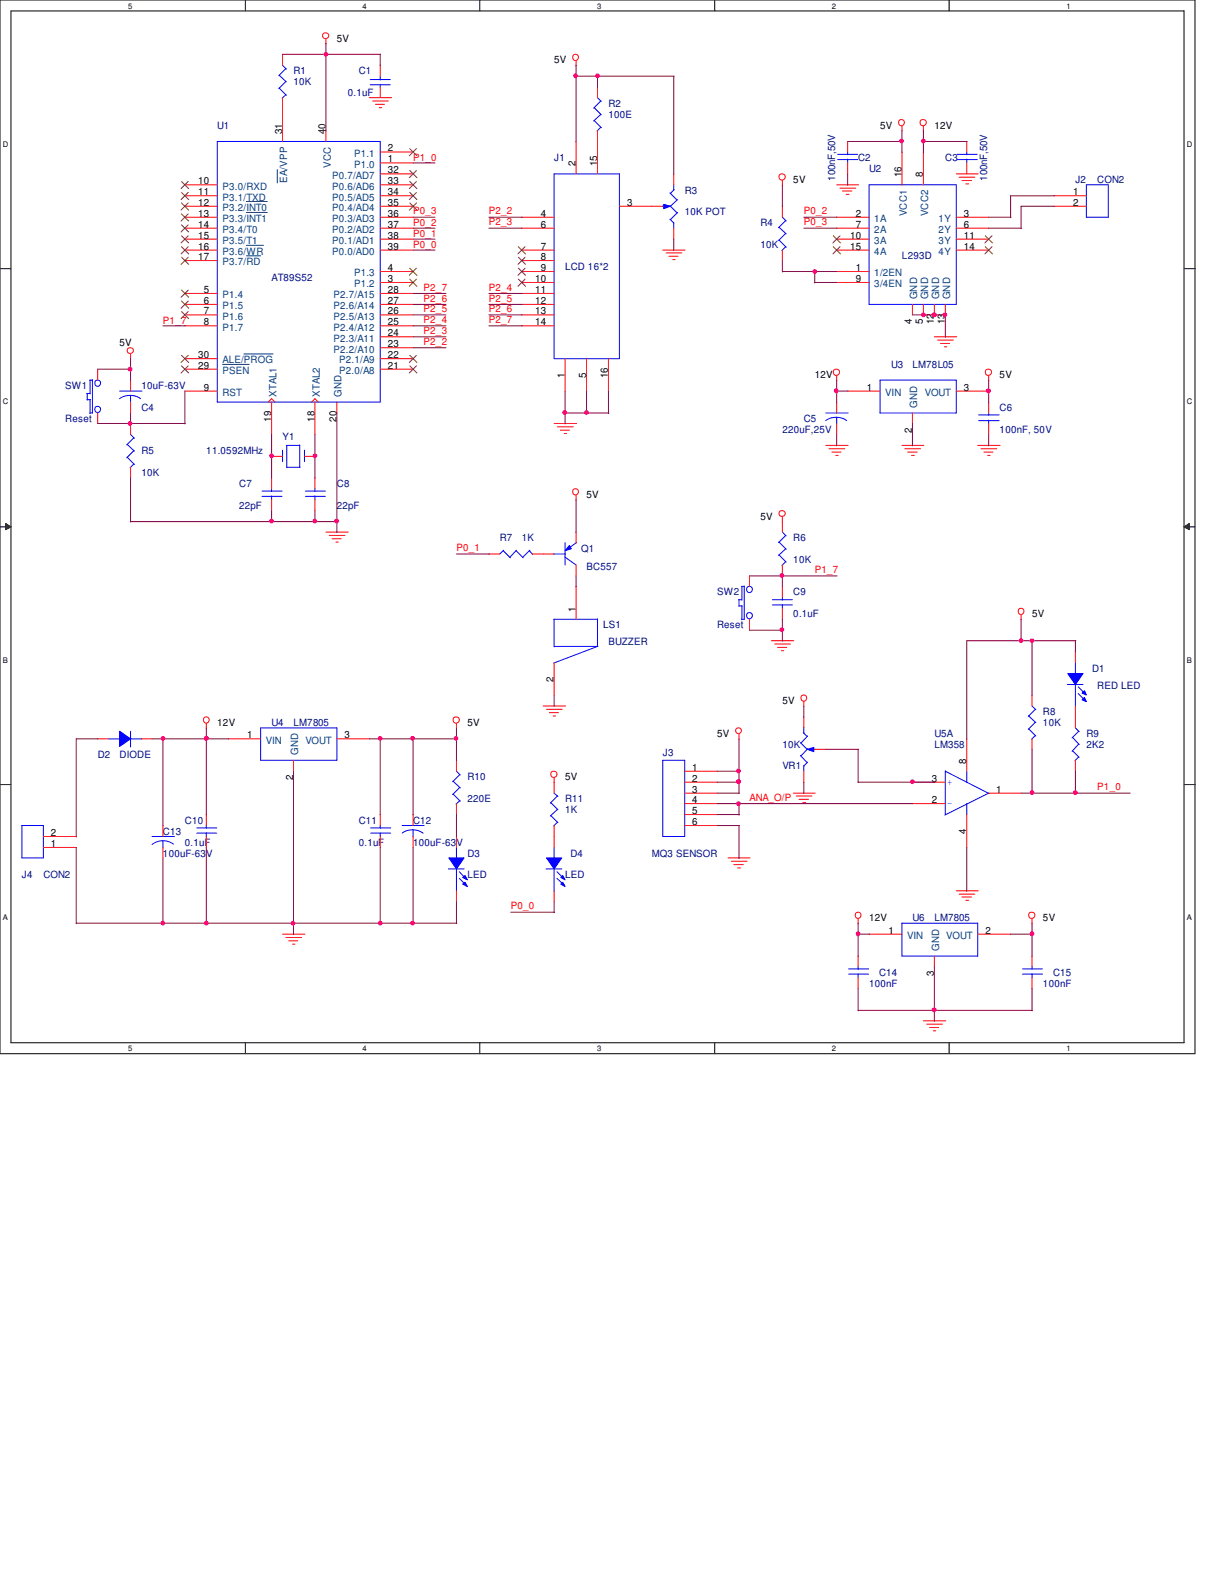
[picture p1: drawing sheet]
<svg xmlns="http://www.w3.org/2000/svg" width="216mm" height="279mm" viewBox="0 0 216 279" stroke-linecap="round" stroke-linejoin="round" font-family="sans-serif">
<path d="M0 0h212.3v187.3h-212.3zM1.9 1.9h208.5v183.4h-208.5z" fill="none" stroke="#000" stroke-width=".18"/>
<g fill="#fff">
<path d="M22.8 .3h.7v1.5h-.7z"/>
<path d="M22.8 185.6h.7v1.5h-.7z"/>
</g>
<path d="M43.6 0v1.9M43.6 185.3v2" fill="none" stroke="#000" stroke-width=".18"/>
<g fill="#fff">
<path d="M64.4 .3h.8v1.5h-.8z"/>
<path d="M64.4 185.6h.8v1.5h-.8z"/>
</g>
<path d="M85.3 0v1.9M85.3 185.3v2" fill="none" stroke="#000" stroke-width=".18"/>
<g fill="#fff">
<path d="M106.1 .3h.7v1.5h-.7z"/>
<path d="M106.1 185.6h.7v1.5h-.7z"/>
</g>
<path d="M127 0v1.9M127 185.3v2" fill="none" stroke="#000" stroke-width=".18"/>
<g fill="#fff">
<path d="M147.8 .3h.8v1.5h-.8z"/>
<path d="M147.8 185.6h.8v1.5h-.8z"/>
</g>
<path d="M168.7 0v1.9M168.7 185.3v2" fill="none" stroke="#000" stroke-width=".18"/>
<g fill="#fff">
<path d="M189.5 .3h.7v1.5h-.7z"/>
<path d="M189.5 185.6h.7v1.5h-.7z"/>
<path d="M.5 24.8h1v1.5h-1z"/>
<path d="M210.9 24.8h1v1.5h-1z"/>
<path d="M.5 70.6h1v1.5h-1z"/>
<path d="M210.9 70.6h1v1.5h-1z"/>
</g>
<path d="M0 47.8h1.9M210.4 47.8h1.9" fill="none" stroke="#000" stroke-width=".18"/>
<g fill="#fff">
<path d="M.5 116.5h.9v1.5h-.9z"/>
<path d="M210.9 116.5h.9v1.5h-.9z"/>
</g>
<path d="M0 93.6h1.9M1 93l.9 .6-.9 .5zM210.4 93.6l.9-.6v1.1zM210.4 93.6h1.9" fill="none" stroke="#000" stroke-width=".18"/>
<path d="M1 93l.9 .6-.9 .5zM210.4 93.6l.9-.6v1.1z" fill="#000"/>
<g fill="#fff">
<path d="M.5 162.3h.9v1.5h-.9z"/>
<path d="M210.9 162.3h.9v1.5h-.9z"/>
</g>
<path d="M0 139.4h1.9M210.4 139.4h1.9" fill="none" stroke="#000" stroke-width=".18"/>
<g fill="none" stroke="#f00" stroke-width=".18">
<path d="M57.9 6.9v.9M65.6 17.4h4M66.2 17.9h2.8M66.7 18.5h1.6M67.4 19.1h.4M102.4 10.8v.9M139 32.1v.8M148.7 32.9h3.9M149.3 33.4h2.8M149.7 34h1.7M150.4 34.5h.5M160.3 22.4v.9"/>
<path d="M164.1 22.4v.9M169.9 30.9h3.9M170.4 31.5h2.8M170.9 32.1h1.7M171.6 32.7h.5M117.8 44.5h4M118.4 45h2.8M118.9 45.6h1.6M119.5 46.1h.5M166 59.9h4M23.2 62.9v.9M98.5 75.3h3.9"/>
<path d="M99.1 75.9h2.8M99.6 76.5h1.6M100.2 77h.5M146.7 79.2h4M147.3 79.8h2.8M148.7 66.8v.8M160.3 79.2h3.9M160.8 79.8h2.8M166.6 60.5h2.8M167.1 61h1.6M167.8 61.6h.4M173.7 79.2h4"/>
<path d="M174.3 79.8h2.8M175.7 66.8v.8M57.9 94.6h4M58.5 95.2h2.8M59 95.8h1.6M59.7 96.4h.4M102.4 88.1v.8M139 91.9v.9M147.8 80.3h1.6M148.5 80.9h.4M161.3 80.3h1.7M162 80.9h.5"/>
<path d="M174.8 80.3h1.6M175.5 80.9h.4M137.1 113.9h4M137.7 114.5h2.8M138.2 115.1h1.6M138.9 115.7h.4M181.4 109.3v.9M36.7 128.6v.9M81.1 128.6v.9M96.5 125.5h4M97.1 126.1h2.8M97.6 126.7h1.6"/>
<path d="M98.3 127.3h.4M98.5 138.3v.8M131.3 130.5v.9M142.8 124.7v.9M129.4 152.5h3.9M130 153.1h2.8M130.4 153.7h1.7M131.1 154.3h.5M141 141h3.9M141.5 141.5h2.8M142 142.1h1.7M142.7 142.7h.5"/>
<path d="M169.9 158.3h3.9M170.4 158.9h2.8M170.9 159.4h1.7M50.2 166h4M50.8 166.6h2.8M51.3 167.2h1.6M52 167.8h.4M152.5 163.3v.9M171.6 160h.5M183.4 163.3v.9M164.1 181.4h4M164.7 182h2.8"/>
<path d="M165.2 182.6h1.6M165.9 183.2h.4"/>
<circle cx="57.9" cy="6.3" r=".55"/>
<circle cx="102.2" cy="10.2" r=".54"/>
<circle cx="139" cy="31.4" r=".57"/>
<circle cx="160.2" cy="21.8" r=".54"/>
<circle cx="164" cy="21.8" r=".57"/>
<circle cx="23.2" cy="62.3" r=".55"/>
<circle cx="148.6" cy="66.2" r=".57"/>
<circle cx="175.6" cy="66.2" r=".57"/>
<circle cx="102.2" cy="87.4" r=".54"/>
<circle cx="139" cy="91.3" r=".55"/>
<circle cx="181.4" cy="108.7" r=".54"/>
<circle cx="36.6" cy="128" r=".54"/>
<circle cx="81" cy="128" r=".57"/>
<circle cx="98.4" cy="137.6" r=".57"/>
<circle cx="131.2" cy="129.9" r=".52"/>
<circle cx="142.8" cy="124.1" r=".54"/>
<circle cx="152.5" cy="162.7" r=".54"/>
<circle cx="183.3" cy="162.7" r=".57"/>
</g>
<path d="M19.3 131.3h2M23.2 130v2.8M23.2 131.3h2" fill="none" stroke="#00f" stroke-width=".18"/>
<path d="M21.3 130l1.9 1.3-1.9 1.4z" fill-rule="evenodd" fill="#00f"/>
<g fill="none" stroke="#00f" stroke-width=".18">
<path d="M154.4 32.9h15.5v21.2h-15.5zM15.4 69.9h.6M15.5 69.9v1.2M15.5 71h.6M15.9 67.6h.5M16 67.6v2.4M16 71v2.5M16.4 67.5v5.9h-.5M50.9 79.2h2.4M51 79.2v3.9M53.3 79.1v4M50.2 80v2"/>
<path d="M51 83.1h2.3M54.1 80v2M21.3 130l1.9 1.3-1.9 1.4zM79.7 154.4h2.8M81.1 150.6v2M81.1 154.4v4M160.3 164.1h13.4v5.8h-13.4z"/>
<circle cx="17.3" cy="68.1" r=".54"/>
<circle cx="17.3" cy="72.8" r=".54"/>
</g>
<g fill="none" stroke="#f00" stroke-width=".18">
<path d="M148.7 38.6h5.7M160.3 27v5.9M164.1 27v5.9M169.9 38.6h5.8M148.7 40.6h5.7M148.7 42.5h5.7M148.7 44.5h5.7M148.7 48.3h5.7M148.7 50.2h5.7M162.1 54.1v1.9M164.1 54.1v1.9M166 54.1v1.9"/>
<path d="M168 54.1v1.9M169.9 40.6h5.8M169.9 42.5h5.8M169.9 44.5h5.8M17.4 65.6v2M17.4 73.4v1.9M48.3 81.1h1.9M54.1 81.1h1.9M17.4 131.3h1.9M25.1 131.3h1.9M154.4 166h5.9M166 169.9v1.9"/>
<path d="M173.7 166h5.9"/>
</g>
<path d="M148.1 41.9l1.3 1.3M148.1 43.9l1.3 1.2M149.3 41.9l-1.3 1.3M149.3 43.9l-1.3 1.2M175.1 41.9l1.3 1.3M175.1 43.9l1.3 1.2M176.3 41.9l-1.3 1.3M176.3 43.9l-1.3 1.2" fill="none" stroke="#804000" stroke-width=".18"/>
<path d="M79.8 152.5h2.7l-1.4 1.9z" fill-rule="evenodd" fill="#00f"/>
<path d="M79.8 152.5h2.7l-1.4 1.9z" fill="none" stroke="#00f" stroke-width=".18"/>
<path d="M82.2 157.1l.4-.3 .5 .8z" fill-rule="evenodd" fill="#00f"/>
<path d="M82.2 157.1l.4-.3 .5 .8z" fill="none" stroke="#00f" stroke-width=".18"/>
<path d="M82.2 156l.4-.4 .5 .8z" fill-rule="evenodd" fill="#00f"/>
<g fill="none" stroke="#00f" stroke-width=".18">
<path d="M131.2 106.6h.6M131.3 106.6v1.2M131.3 107.7h.6M131.7 104.2h.5M131.8 104.2v2.5M131.8 107.7v2.5M132.2 104.1v6h-.5M81.6 154.9l1.2 1.3M81.6 156.1l1.2 1.2M82.2 156l.4-.4 .5 .8z"/>
<circle cx="133.1" cy="104.8" r=".54"/>
<circle cx="133.1" cy="109.4" r=".54"/>
</g>
<path d="M133.2 102.4v1.8M133.2 110.1v1.9M81.1 148.7v1.9M81.1 158.3v2" fill="none" stroke="#f00" stroke-width=".18"/>
<path d="M143.4 133.2l1.2-.4v.8z" fill="#00f"/>
<g fill="none" stroke="#00f" stroke-width=".18">
<path d="M98.4 98.5h2M100.3 99l2.1 1.4M100.4 96.4v4M102.4 96.4l-2 1.5M137.2 107.5h3.6M137.2 106.6h3.6M139 106.2v.5M139 107.4v.7M142.2 134.3l1.2 1.3M142.2 132l1.2 1.2M142.7 130.2l.7 .7M142.8 129.3v1"/>
<path d="M142.8 136.1v1M143.4 133.2l1.2-.4v.8zM143.5 135.5l-.7 .6M143.5 133.1l-1.2 1.3M143.5 130.8l-1.2 1.3M144.4 133.2h.5"/>
</g>
<path d="M139 104.2v2M139 108.1v2M142.8 127.4v2M142.8 137.1v1.9M144.8 133.2h1.9" fill="none" stroke="#f00" stroke-width=".18"/>
<path d="M101.2 96.9l.3 .6-1.1 .4z" fill="#00f"/>
<g fill="none" stroke="#00f" stroke-width=".18">
<path d="M49.6 13.4l1.3 1.2M49.6 15.7l1.3 1.2M50.2 11.6l.7 .7M50.8 12.2l-1.3 1.3M50.8 14.5l-1.3 1.2M50.8 16.8l-.7 .6M65.8 14.1h3.5M65.8 15.1h3.5M67.6 13.5v.7M67.6 15v.5M38.6 25.1h29v46.4h-29zM148.8 28.4h3.6"/>
<path d="M148.8 27.4h3.6M150.6 27v.5M150.6 28.3v.7M170.1 28.4h3.6M170.1 27.4h3.6M171.8 27v.5M171.8 28.3v.7M22.6 79l1.3 1.2M23.2 77.2l.7 .7M23.8 77.8l-1.3 1.3M156.4 67.6h13.5v5.8h-13.5zM173.9 74.8h3.6"/>
<path d="M173.9 73.7h3.6M175.7 73.4v.4M175.7 74.7v.6M22.6 81.3l1.3 1.3M23.8 80.1l-1.3 1.3M23.8 82.5l-.7 .6M54.3 88.2h3.5M54.3 87.3h3.5M56 86.9v.5M56 88.1v.7M89.4 97.9l1.3 1.2M89.5 97.8l-.7 .7"/>
<path d="M91.7 97.9l1.3 1.2M91.8 97.8l-1.2 1.3M94.1 97.9l.6 .7M94.1 97.8l-1.2 1.3M101.2 96.9l.3 .6-1.1 .4zM98.4 110.1h7.8M98.5 110.1v4.9M98.5 114.9h7.8M106.2 110v4.9l-7.8 3M80.5 138.9l1.3 1.1M81.1 137.1l.7 .7M81.7 137.7l-1.3 1.2"/>
<path d="M81.7 140l-1.3 1.2M168 137.1l7.8 4M168 137v7.8M171.8 137.1v2M182.8 127.3l1.3 1.1M182.8 129.5l1.3 1.3M183.4 125.5l.7 .7M184 126.1l-1.3 1.2M184 128.4l-1.3 1.2M184 130.7l-.7 .7M35 148.1h3.5M35 147.2h3.5"/>
<path d="M36.7 146.7v.5M36.7 148v.7M80.5 141.1l1.3 1.3M81.7 142.3l-.7 .6M97.9 142.7l1.2 1.2M97.9 144.9l1.2 1.3M98.5 141l.6 .6M99.1 141.5l-1.3 1.2M99.1 143.8l-1.3 1.2M99.1 146.1l-.7 .7M171.8 142.8v2.1M175.7 141l-7.8 3.9"/>
<path d="M150.8 173.1h3.5M150.8 172.2h3.5M152.5 171.8v.5M152.5 173.1v.6"/>
</g>
<g fill="none" stroke="#f00" stroke-width=".18">
<path d="M50.2 9.7v1.9M50.2 17.4v7.7M67.6 11.6v1.9M67.6 15.5v1.9M32.9 32.9h5.7M32.9 34.8h5.7M32.9 36.7h5.7M32.9 38.6h5.7M57.9 23.2v1.9M67.6 29h5.8M67.6 27h5.8M67.6 32.9h5.8"/>
<path d="M67.6 34.8h5.8M67.6 36.7h5.8M67.6 38.6h5.8M67.6 30.9h5.8M150.6 25.1v1.9M150.6 29v1.9M171.8 25.1v1.9M171.8 29v1.9M32.9 52.2h5.7M32.9 54.1h5.7M32.9 56h5.7M32.9 57.9h5.7"/>
<path d="M32.9 40.6h5.7M32.9 42.5h5.7M32.9 44.5h5.7M32.9 46.3h5.7M67.6 50.2h5.8M67.6 48.3h5.8M67.6 52.2h5.8M67.6 54.1h5.8M67.6 56h5.8M67.6 57.9h5.8M67.6 59.9h5.8M67.6 40.6h5.8"/>
<path d="M67.6 42.5h5.8M67.6 44.5h5.8M23.2 75.3v1.9M32.9 69.5h5.7M32.9 65.6h5.7M32.9 63.8h5.7M47.7 71.5l.6-.6 .6 .6M48.3 71.5v5.7M55.4 71.5l.6-.6 .6 .6M56 71.5v5.7M59.9 71.5v1.9M67.6 65.6h5.8"/>
<path d="M67.6 63.8h5.8M67.6 61.8h5.8M150.6 69.5h5.8M162.1 73.4v1.9M169.9 69.5h5.8M175.7 71.5v1.9M175.7 75.3v1.9M23.2 83.1v1.8M56 84.9v2M56 88.8v2M86.9 98.5h1.9M94.6 98.5h3.9"/>
<path d="M102.4 94.6v1.9M98.5 117.8v5.7M102.4 100.4v2M102.4 104.2v5.9M81.1 135.1v2M98.5 139v2M162.1 139h5.9M171.8 131.3v5.8M183.4 123.5v2M183.4 131.3v1.9M36.7 144.8v1.9M36.7 148.7v1.9"/>
<path d="M81.1 142.8v2M98.5 146.7v2M162.1 142.8h5.9M171.8 144.8v5.8M175.7 141h5.7M152.5 169.9v1.9M152.5 173.7v2"/>
</g>
<path d="M43.8 35.8h3.7M43.8 37.8h3.7M49.3 30.1v2.4M43.8 43.6h3M43.8 45.5h2.5M39.5 64.8h4.8M43.3 62.9h5.2" fill="none" stroke="#004080" stroke-width=".18"/>
<g fill="none" stroke="#804000" stroke-width=".18">
<path d="M32.3 32.3l1.2 1.2M32.3 34.2l1.2 1.3M32.3 36.1l1.2 1.2M32.3 38l1.2 1.3M32.3 40l1.2 1.2M33.4 32.3l-1.2 1.2M33.4 34.2l-1.2 1.3M33.4 36.1l-1.2 1.2M33.4 38l-1.2 1.3M33.4 40l-1.2 1.2M72.8 26.4l1.3 1.3M72.8 36.1l1.3 1.2"/>
<path d="M72.8 34.2l1.3 1.3M72.8 32.3l1.3 1.2M72.8 30.3l1.3 1.3M74 26.4l-1.3 1.3M74 36.1l-1.3 1.2M74 34.2l-1.3 1.3M74 32.3l-1.3 1.2M74 30.3l-1.3 1.3M32.3 51.6l1.2 1.2M32.3 53.5l1.2 1.3M32.3 55.4l1.2 1.2M32.3 41.9l1.2 1.3"/>
<path d="M32.3 43.9l1.2 1.2M32.3 45.7l1.2 1.3M33.4 51.6l-1.2 1.2M33.4 53.5l-1.2 1.3M33.4 55.4l-1.2 1.2M33.4 41.9l-1.2 1.3M33.4 43.9l-1.2 1.2M33.4 45.7l-1.2 1.3M72.8 49.6l1.3 1.3M72.8 47.7l1.3 1.2M74 49.6l-1.3 1.3M74 47.7l-1.3 1.2"/>
<path d="M32.3 65l1.2 1.3M32.3 63.2l1.2 1.2M33.4 65l-1.2 1.3M33.4 63.2l-1.2 1.2M72.8 65l1.3 1.3M72.8 63.2l1.3 1.2M74 65l-1.3 1.3M74 63.2l-1.3 1.2"/>
</g>
<path d="M117.9 36.3l1.2 .4-1.2 .4z" fill="#00f"/>
<g fill="none" stroke="#00f" stroke-width=".18">
<path d="M117.7 36.7h.5M117.9 36.3l1.2 .4-1.2 .4zM119 38.9l.7 .7M119 36.6l1.3 1.2M119 34.3l1.3 1.3M119.7 32.8v1M119.7 39.5v1.1M119.8 33.7l-.7 .7M120.4 37.8l-1.3 1.2M120.4 35.5l-1.3 1.2M21.3 70.9a3.2 3.2 0 0 1 3.7 0M21.3 69.5h3.9"/>
<path d="M23.2 70.3v1.2M190.6 131.1l1.2 1.2M190.6 133.4l1.2 1.2M191.1 129.4l.7 .6M191.7 130l-1.2 1.1M191.7 132.2l-1.2 1.3M191.7 134.5l-.7 .7M3.9 146.7h3.8v5.8h-3.8zM97 154.4h2.8M98.5 150.6v2M98.5 154.4v4M181.7 173.1h3.6"/>
<path d="M181.7 172.2h3.6M183.4 171.8v.5M183.4 173.1v.6"/>
</g>
<path d="M115.8 36.7h2M119.7 30.9v2M119.7 40.6v1.9M23.2 67.6v1.9M23.2 71.5v1.9M191.1 127.4v2M191.1 135.1v2M7.7 150.6h5.8M7.7 148.7h5.8M183.4 169.9v1.9M183.4 173.7v2" fill="none" stroke="#f00" stroke-width=".18"/>
<path d="M97.1 152.5h2.7l-1.3 1.9z" fill-rule="evenodd" fill="#00f"/>
<path d="M97.1 152.5h2.7l-1.3 1.9z" fill="none" stroke="#00f" stroke-width=".18"/>
<path d="M100 156.8l.4 .8-.7-.5z" fill-rule="evenodd" fill="#00f"/>
<path d="M100 156.8l.4 .8-.7-.5z" fill="none" stroke="#00f" stroke-width=".18"/>
<path d="M100 155.6l.4 .8-.7-.4z" fill-rule="evenodd" fill="#00f"/>
<path d="M46.6 88.2h3.5M46.6 87.3h3.5M48.3 86.9v.5M48.3 88.1v.7M191.1 117.8v2M46.3 129.4h13.6v5.7h-13.6zM189.7 121.7h2.7M191.1 121.7v3.9M99 154.9l1.2 1.3M99 156.1l1.2 1.2M100 155.6l.4 .8-.7-.4z" fill="none" stroke="#00f" stroke-width=".18"/>
<path d="M48.3 84.9v2M48.3 88.8v2M40.6 131.3h5.7M52.2 135.1v2M59.9 131.3h5.7M98.5 148.7v1.9M98.5 158.3v2" fill="none" stroke="#f00" stroke-width=".18"/>
<path d="M189.7 119.7h2.7l-1.3 2z" fill-rule="evenodd" fill="#00f"/>
<path d="M189.7 119.7h2.7l-1.3 2z" fill="none" stroke="#00f" stroke-width=".18"/>
<path d="M192.7 124l.3 .7-.7-.3z" fill-rule="evenodd" fill="#00f"/>
<path d="M192.7 124l.3 .7-.7-.3z" fill="none" stroke="#00f" stroke-width=".18"/>
<path d="M192.7 122.8l.3 .7-.7-.3z" fill-rule="evenodd" fill="#00f"/>
<g fill="none" stroke="#00f" stroke-width=".18">
<path d="M105.6 19.1l1.2 1.3M106.2 17.4l.6 .6M106.8 17.9l-1.3 1.3M98.5 30.9h11.6v32.9h-11.6zM105.6 21.4l1.2 1.3M106.8 20.3l-1.3 1.2M106.8 22.6l-.7 .7M139 38.6l.7 .7M139.6 39.2l-1.3 1.3M193 32.9h3.9v5.7h-3.9zM138.4 40.4l1.3 1.2M138.4 42.7l1.3 1.2"/>
<path d="M139.6 41.5l-1.3 1.3M139.6 43.9l-.7 .6M146.7 74.8a3.2 3.2 0 0 1 3.8 0M146.7 73.4h4M148.7 74.2v1.2M138.4 96.4l1.3 1.2M138.4 98.6l1.3 1.3M139 94.6l.7 .7M139.6 95.2l-1.3 1.2M139.6 97.5l-1.3 1.2M139.6 99.8l-.7 .7M117.8 135.1h3.9v13.6h-3.9z"/>
<path d="M191.6 122.1l1.3 1.3M191.6 123.3l1.3 1.2M192.7 122.8l.3 .7-.7-.3zM27 148.7h4M29 149.4v1.3M30.8 150a3.2 3.2 0 0 0-3.8 .1M65.9 148.1h3.5M65.9 147.2h3.5M67.6 146.7v.5M67.6 148v.7M71.5 148.1a3.2 3.2 0 0 1 3.7 0M71.5 146.7h3.9"/>
<path d="M73.4 147.5v1.3"/>
</g>
<g fill="none" stroke="#f00" stroke-width=".18">
<path d="M106.2 15.5v1.9M92.7 38.6h5.8M102.4 25.1v5.8M106.2 23.2v7.7M110.1 36.7h5.7M139 36.7v1.9M187.3 34.8h5.7M187.3 36.7h5.7M92.7 40.6h5.8M92.7 44.5h5.8M92.7 46.3h5.8M92.7 48.3h5.8"/>
<path d="M92.7 50.2h5.8M92.7 52.2h5.8M92.7 54.1h5.8M92.7 56h5.8M92.7 57.9h5.8M139 44.5v1.8M100.4 63.8v5.7M104.2 63.8v5.7M108.1 63.8v5.7M148.7 71.5v1.9M148.7 75.3v1.9M139 92.7v1.9"/>
<path d="M139 100.4v2M191.1 115.8v2M121.7 137.1h5.7M121.7 139h5.7M191.1 125.5v1.9M29 146.7v2M29 150.6v1.9M67.6 144.8v1.9M67.6 148.7v1.9M73.4 144.8v1.9M73.4 148.7v1.9M121.7 141h5.7"/>
<path d="M121.7 142.8h5.7M121.7 144.8h5.7M121.7 146.7h5.7"/>
</g>
<path d="M92.1 43.9l1.3 1.2M92.1 45.7l1.3 1.3M92.1 47.7l1.3 1.2M92.1 49.6l1.3 1.3M93.3 43.9l-1.3 1.2M93.3 45.7l-1.3 1.3M93.3 47.7l-1.3 1.2M93.3 49.6l-1.3 1.3" fill="none" stroke="#804000" stroke-width=".18"/>
<g fill="none" stroke="#800040" stroke-width=".18">
<path d="M50.2 9.7h17.4M57.9 7.7v15.6M67.6 9.7v2M102.4 13.5h17.4M102.4 11.6v13.6M106.2 13.5v2.1M119.7 13.5v17.5M73.4 38.6h3.9M73.4 29h3.9M86.9 38.6h5.9M139 32.9v3.8M142.8 38.6h6"/>
<path d="M150.6 30.9v2M150.6 25.1h9.8M160.3 23.2v3.9M164.1 23.2v3.9M164.1 25.1h7.8M175.7 38.6h4M187.4 34.8h-7.8v3.9M187.4 36.7h-6v3.9M29 57.9h3.9M73.4 40.6h3.9M73.4 54.1h5.8M73.4 56h5.8"/>
<path d="M73.4 57.9h5.8M73.4 52.2h5.8M73.4 59.9h5.8M73.4 44.5h3.9M73.4 42.5h3.9M86.9 40.6h5.9M86.9 54.1h5.9M86.9 56h5.9M86.9 57.9h5.9M86.9 52.2h5.9M119.7 42.5v2M139 46.3v2"/>
<path d="M139 48.3h9.8M142.8 40.6h6M144.8 50.2h4M144.8 48.3v2M162.1 56h6M168 56v3.9M175.7 40.6h5.8M17.4 75.3h15.5M17.4 65.6h5.9M23.2 63.8v3.8M23.2 73.4v2M32.9 69.5v5.9"/>
<path d="M48.3 77.2v7.8M56 77.2v7.8M59.9 73.4v21.3M73.4 61.8h5.8M100.4 73.4h7.8M100.4 69.5v5.9M104.2 69.5v4M108.1 69.5v4M148.7 67.6v3.9M148.7 77.2v2M148.7 69.5h2M162.1 75.3v3.9"/>
<path d="M175.7 67.6v3.9M175.7 77.2v2M23.2 84.9v7.9M23.2 92.7h36.7M48.3 90.8v2M56 90.8v2M81.1 98.5h5.9M102.4 88.8v5.9M102.4 102.4v1.9M133.2 112h5.9M133.2 102.4h15.6M139 102.3v1.9"/>
<path d="M139 110.1v3.9M181.4 110.1v3.9M183.4 113.9v9.7M191.1 113.9v2M191.2 113.9h-19.4v17.5M17.4 131.3h-3.9v17.5M27 131.3h13.6M29 131.3v15.5M36.7 129.4v15.5M52.2 137.1v29M65.6 131.3h15.6M67.6 131.3v13.6"/>
<path d="M73.4 131.3v13.6M81.1 129.4v5.8M98.5 123.5v2.1M127.4 139h4M127.4 137.1h4M131.3 131.3v9.8M142.8 125.5v2M142.8 139v2.1M146.7 133.2h5.9M152.5 139h13.6M152.5 133.2v5.9M183.4 133.2v7.9"/>
<path d="M191.1 137.1v4M13.5 150.6v13.6M29 152.5v11.7M36.7 150.6v13.6M67.6 150.6v13.6M73.4 150.6v13.6M81.1 144.8v4M127.4 142.8h34.8M127.4 141h4M127.4 146.7h4M127.4 144.8h4M131.3 142.8v2.1"/>
<path d="M131.3 146.7v5.9M171.8 150.6v7.8M181.4 141h19.4M13.5 164.1h67.7M81.1 160.3v3.9M90.8 162.1h7.8M98.5 160.3v1.9M152.5 166h2M152.5 164.1v5.9M152.5 175.7v4M152.5 179.6h31M166 171.8v9.7"/>
<path d="M179.6 166h3.9M183.4 164.1v5.9M183.4 175.7v4"/>
</g>
<circle cx="57.9" cy="9.6" r=".35" fill="#f0f"/>
<circle cx="57.9" cy="9.6" r=".35" fill="none" stroke="#f0f" stroke-width=".18"/>
<circle cx="23.1" cy="75.3" r=".35" fill="#f0f"/>
<circle cx="23.1" cy="75.3" r=".35" fill="none" stroke="#f0f" stroke-width=".18"/>
<circle cx="100.3" cy="73.3" r=".35" fill="#f0f"/>
<circle cx="100.3" cy="73.3" r=".35" fill="none" stroke="#f0f" stroke-width=".18"/>
<circle cx="104.2" cy="73.3" r=".35" fill="#f0f"/>
<circle cx="104.2" cy="73.3" r=".35" fill="none" stroke="#f0f" stroke-width=".18"/>
<circle cx="36.6" cy="131.2" r=".35" fill="#f0f"/>
<circle cx="36.6" cy="131.2" r=".35" fill="none" stroke="#f0f" stroke-width=".18"/>
<circle cx="36.6" cy="164.1" r=".35" fill="#f0f"/>
<circle cx="36.6" cy="164.1" r=".35" fill="none" stroke="#f0f" stroke-width=".18"/>
<circle cx="56" cy="81" r=".35" fill="#f0f"/>
<circle cx="56" cy="81" r=".35" fill="none" stroke="#f0f" stroke-width=".18"/>
<circle cx="56" cy="92.6" r=".35" fill="#f0f"/>
<circle cx="56" cy="92.6" r=".35" fill="none" stroke="#f0f" stroke-width=".18"/>
<circle cx="59.8" cy="92.6" r=".37" fill="#f0f"/>
<circle cx="59.8" cy="92.6" r=".37" fill="none" stroke="#f0f" stroke-width=".18"/>
<circle cx="52.1" cy="164.1" r=".35" fill="#f0f"/>
<circle cx="52.1" cy="164.1" r=".35" fill="none" stroke="#f0f" stroke-width=".18"/>
<circle cx="28.9" cy="164.1" r=".35" fill="#f0f"/>
<circle cx="28.9" cy="164.1" r=".35" fill="none" stroke="#f0f" stroke-width=".18"/>
<circle cx="73.3" cy="164.1" r=".35" fill="#f0f"/>
<circle cx="73.3" cy="164.1" r=".35" fill="none" stroke="#f0f" stroke-width=".18"/>
<circle cx="48.2" cy="81" r=".35" fill="#f0f"/>
<circle cx="48.2" cy="81" r=".35" fill="none" stroke="#f0f" stroke-width=".18"/>
<circle cx="106.2" cy="13.5" r=".35" fill="#f0f"/>
<circle cx="106.2" cy="13.5" r=".35" fill="none" stroke="#f0f" stroke-width=".18"/>
<circle cx="102.3" cy="13.5" r=".35" fill="#f0f"/>
<circle cx="102.3" cy="13.5" r=".35" fill="none" stroke="#f0f" stroke-width=".18"/>
<circle cx="48.2" cy="92.6" r=".35" fill="#f0f"/>
<circle cx="48.2" cy="92.6" r=".35" fill="none" stroke="#f0f" stroke-width=".18"/>
<circle cx="67.6" cy="164.1" r=".35" fill="#f0f"/>
<circle cx="67.6" cy="164.1" r=".35" fill="none" stroke="#f0f" stroke-width=".18"/>
<circle cx="73.3" cy="131.2" r=".35" fill="#f0f"/>
<circle cx="73.3" cy="131.2" r=".35" fill="none" stroke="#f0f" stroke-width=".18"/>
<circle cx="67.6" cy="131.2" r=".35" fill="#f0f"/>
<circle cx="67.6" cy="131.2" r=".35" fill="none" stroke="#f0f" stroke-width=".18"/>
<circle cx="81" cy="131.2" r=".35" fill="#f0f"/>
<circle cx="81" cy="131.2" r=".35" fill="none" stroke="#f0f" stroke-width=".18"/>
<circle cx="23.1" cy="65.6" r=".35" fill="#f0f"/>
<circle cx="23.1" cy="65.6" r=".35" fill="none" stroke="#f0f" stroke-width=".18"/>
<circle cx="36.6" cy="131.2" r=".35" fill="#f0f"/>
<circle cx="36.6" cy="131.2" r=".35" fill="none" stroke="#f0f" stroke-width=".18"/>
<circle cx="28.9" cy="131.2" r=".35" fill="#f0f"/>
<circle cx="28.9" cy="131.2" r=".35" fill="none" stroke="#f0f" stroke-width=".18"/>
<circle cx="148.6" cy="69.5" r=".36" fill="#f0f"/>
<circle cx="148.6" cy="69.5" r=".36" fill="none" stroke="#f0f" stroke-width=".18"/>
<circle cx="164.1" cy="25.1" r=".35" fill="#f0f"/>
<circle cx="164.1" cy="25.1" r=".35" fill="none" stroke="#f0f" stroke-width=".18"/>
<circle cx="160.2" cy="25.1" r=".35" fill="#f0f"/>
<circle cx="160.2" cy="25.1" r=".35" fill="none" stroke="#f0f" stroke-width=".18"/>
<circle cx="144.8" cy="48.3" r=".35" fill="#f0f"/>
<circle cx="144.8" cy="48.3" r=".35" fill="none" stroke="#f0f" stroke-width=".18"/>
<circle cx="166" cy="56" r=".37" fill="#f0f"/>
<circle cx="166" cy="56" r=".37" fill="none" stroke="#f0f" stroke-width=".18"/>
<circle cx="167.9" cy="56" r=".35" fill="#f0f"/>
<circle cx="167.9" cy="56" r=".35" fill="none" stroke="#f0f" stroke-width=".18"/>
<circle cx="164.1" cy="56" r=".35" fill="#f0f"/>
<circle cx="164.1" cy="56" r=".35" fill="none" stroke="#f0f" stroke-width=".18"/>
<circle cx="166" cy="56" r=".37" fill="#f0f"/>
<circle cx="166" cy="56" r=".37" fill="none" stroke="#f0f" stroke-width=".18"/>
<circle cx="175.6" cy="69.5" r=".38" fill="#f0f"/>
<circle cx="175.6" cy="69.5" r=".38" fill="none" stroke="#f0f" stroke-width=".18"/>
<circle cx="131.2" cy="138.9" r=".35" fill="#f0f"/>
<circle cx="131.2" cy="138.9" r=".35" fill="none" stroke="#f0f" stroke-width=".18"/>
<circle cx="183.4" cy="166" r=".36" fill="#f0f"/>
<circle cx="183.4" cy="166" r=".36" fill="none" stroke="#f0f" stroke-width=".18"/>
<circle cx="162.1" cy="138.9" r=".35" fill="#f0f"/>
<circle cx="162.1" cy="138.9" r=".35" fill="none" stroke="#f0f" stroke-width=".18"/>
<circle cx="152.5" cy="166" r=".36" fill="#f0f"/>
<circle cx="152.5" cy="166" r=".36" fill="none" stroke="#f0f" stroke-width=".18"/>
<circle cx="191.1" cy="140.9" r=".35" fill="#f0f"/>
<circle cx="191.1" cy="140.9" r=".35" fill="none" stroke="#f0f" stroke-width=".18"/>
<circle cx="131.2" cy="138.9" r=".35" fill="#f0f"/>
<circle cx="131.2" cy="138.9" r=".35" fill="none" stroke="#f0f" stroke-width=".18"/>
<circle cx="183.4" cy="140.9" r=".35" fill="#f0f"/>
<circle cx="183.4" cy="140.9" r=".35" fill="none" stroke="#f0f" stroke-width=".18"/>
<circle cx="131.2" cy="137" r=".36" fill="#f0f"/>
<circle cx="131.2" cy="137" r=".36" fill="none" stroke="#f0f" stroke-width=".18"/>
<circle cx="166" cy="179.5" r=".37" fill="#f0f"/>
<circle cx="166" cy="179.5" r=".37" fill="none" stroke="#f0f" stroke-width=".18"/>
<circle cx="181.4" cy="113.9" r=".35" fill="#f0f"/>
<circle cx="181.4" cy="113.9" r=".35" fill="none" stroke="#f0f" stroke-width=".18"/>
<circle cx="183.4" cy="113.9" r=".35" fill="#f0f"/>
<circle cx="183.4" cy="113.9" r=".35" fill="none" stroke="#f0f" stroke-width=".18"/>
<circle cx="131.2" cy="142.8" r=".35" fill="#f0f"/>
<circle cx="131.2" cy="142.8" r=".35" fill="none" stroke="#f0f" stroke-width=".18"/>
<circle cx="138.9" cy="111.9" r=".35" fill="#f0f"/>
<circle cx="138.9" cy="111.9" r=".35" fill="none" stroke="#f0f" stroke-width=".18"/>
<circle cx="138.9" cy="102.3" r=".35" fill="#f0f"/>
<circle cx="138.9" cy="102.3" r=".35" fill="none" stroke="#f0f" stroke-width=".18"/>
<g font-size="1.8">
<text x="59.9" y="7.5">5V</text>
<text x="98.5" y="11.3">5V</text>
<text x="50.1" y="23.8" transform="rotate(-90 50.1 23.8)">31</text>
<text x="57.8" y="23.8" transform="rotate(-90 57.8 23.8)">40</text>
<text x="156.4" y="22.9">5V</text>
<text x="166" y="22.9">12V</text>
<text x="68.9" y="28.9">1</text>
<text x="68.9" y="26.9">2</text>
<text x="102.3" y="29.5" transform="rotate(-90 102.3 29.5)">2</text>
<text x="106.1" y="29.5" transform="rotate(-90 106.1 29.5)">15</text>
<text x="35.2" y="32.8">10</text>
<text x="35.2" y="34.7">11</text>
<text x="68.9" y="34.7">34</text>
<text x="68.9" y="32.8">33</text>
<text x="68.9" y="30.8">32</text>
<text x="141" y="32.5">5V</text>
<text x="160.2" y="31.5" transform="rotate(-90 160.2 31.5)">16</text>
<text x="164" y="31.5" transform="rotate(-90 164 31.5)">8</text>
<text x="190.7" y="34.7">1</text>
<text x="35.2" y="36.6">12</text>
<text x="35.2" y="38.5">13</text>
<text x="35.2" y="40.5">14</text>
<text x="68.9" y="40.5">37</text>
<text x="68.9" y="38.5">36</text>
<text x="68.9" y="36.6">35</text>
<text x="96.1" y="38.5">4</text>
<text x="96.1" y="40.5">6</text>
<text x="111.4" y="36.6">3</text>
<text x="152.1" y="38.5">2</text>
<text x="152.1" y="40.5">7</text>
<text x="171.3" y="38.5">3</text>
<text x="171.3" y="40.5">6</text>
<text x="190.7" y="36.6">2</text>
<text x="35.2" y="42.4">15</text>
<text x="35.2" y="44.4">16</text>
<text x="35.2" y="46.2">17</text>
<text x="68.9" y="44.4">39</text>
<text x="68.9" y="42.4">38</text>
<text x="96.1" y="44.4">7</text>
<text x="96.1" y="46.2">8</text>
<text x="151" y="42.4">10</text>
<text x="151" y="44.4">15</text>
<text x="171.3" y="42.4">11</text>
<text x="171.3" y="44.4">14</text>
<text x="36.2" y="52.1">5</text>
<text x="68.9" y="50.1">3</text>
<text x="68.9" y="48.2">4</text>
<text x="68.9" y="52.1">28</text>
<text x="95.1" y="50.1">10</text>
<text x="95.1" y="52.1">11</text>
<text x="96.1" y="48.2">9</text>
<text x="152.1" y="48.2">1</text>
<text x="152.1" y="50.1">9</text>
<text x="36.2" y="54">6</text>
<text x="36.2" y="55.9">7</text>
<text x="36.2" y="57.8">8</text>
<text x="68.9" y="59.8">24</text>
<text x="68.9" y="57.8">25</text>
<text x="68.9" y="55.9">26</text>
<text x="68.9" y="54">27</text>
<text x="95.1" y="54">12</text>
<text x="95.1" y="55.9">13</text>
<text x="95.1" y="57.8">14</text>
<text x="162.1" y="57.6" transform="rotate(-90 162.1 57.6)">4</text>
<text x="164" y="57.6" transform="rotate(-90 164 57.6)">5</text>
<text x="165.9" y="57.6" transform="rotate(-90 165.9 57.6)">12</text>
<text x="167.9" y="57.6" transform="rotate(-90 167.9 57.6)">13</text>
<text x="21.3" y="61.5">5V</text>
<text x="35.2" y="65.5">29</text>
<text x="35.2" y="63.7">30</text>
<text x="68.9" y="65.5">21</text>
<text x="68.9" y="63.7">22</text>
<text x="68.9" y="61.7">23</text>
<text x="36.2" y="69.4">9</text>
<text x="100.3" y="67.2" transform="rotate(-90 100.3 67.2)">1</text>
<text x="104.1" y="67.2" transform="rotate(-90 104.1 67.2)">5</text>
<text x="108" y="67.2" transform="rotate(-90 108 67.2)">16</text>
<text x="144.8" y="67.2">12V</text>
<text x="154" y="69.4">1</text>
<text x="171.3" y="69.4">3</text>
<text x="177.6" y="67.2">5V</text>
<text x="48.2" y="74.9" transform="rotate(-90 48.2 74.9)">19</text>
<text x="55.9" y="74.9" transform="rotate(-90 55.9 74.9)">18</text>
<text x="59.8" y="74.9" transform="rotate(-90 59.8 74.9)">20</text>
<text x="162.1" y="76.9" transform="rotate(-90 162.1 76.9)">2</text>
<text x="104.2" y="88.5">5V</text>
<text x="135.1" y="92.4">5V</text>
<text x="102.3" y="108.7" transform="rotate(-90 102.3 108.7)">1</text>
<text x="183.4" y="109.7">5V</text>
<text x="98.4" y="121.2" transform="rotate(-90 98.4 121.2)">2</text>
<text x="139" y="125.1">5V</text>
<text x="38.6" y="129">12V</text>
<text x="43.9" y="131.2">1</text>
<text x="61.2" y="131.2">3</text>
<text x="83.1" y="129">5V</text>
<text x="127.4" y="131">5V</text>
<text x="123" y="137">1</text>
<text x="171.7" y="135.7" transform="rotate(-90 171.7 135.7)">8</text>
<text x="52.1" y="138.6" transform="rotate(-90 52.1 138.6)">2</text>
<text x="100.4" y="138.7">5V</text>
<text x="123" y="138.9">2</text>
<text x="123" y="140.9">3</text>
<text x="123" y="142.7">4</text>
<text x="165.6" y="138.9">3</text>
<text x="165.6" y="142.7">2</text>
<text x="177" y="140.9">1</text>
<text x="9.1" y="148.6">2</text>
<text x="123" y="144.7">5</text>
<text x="123" y="146.6">6</text>
<text x="171.7" y="148.3" transform="rotate(-90 171.7 148.3)">4</text>
<text x="9.1" y="150.5">1</text>
<text x="154.4" y="163.7">12V</text>
<text x="157.9" y="165.9">1</text>
<text x="175.1" y="165.9">2</text>
<text x="185.3" y="163.7">5V</text>
<text x="165.9" y="173.4" transform="rotate(-90 165.9 173.4)">3</text>
</g>
<g font-size="1.8" fill="#000080">
<text x="52.2" y="13.2">R1</text>
<text x="52.2" y="15.2">10K</text>
<text x="61.8" y="17.1">0.1uF</text>
<text x="63.8" y="13.2">C1</text>
<text x="38.6" y="22.9">U1</text>
<text x="108.1" y="19">R2</text>
<text x="108.1" y="20.9">100E</text>
<text x="98.5" y="28.6">J1</text>
<text x="152.5" y="28.6">C2</text>
<text x="168" y="28.6">C3</text>
<text x="121.7" y="34.5">R3</text>
<text x="148.4" y="32.1" transform="rotate(-90 148.4 32.1)">100nF,50V</text>
<text x="154.4" y="30.6">U2</text>
<text x="175.4" y="32.1" transform="rotate(-90 175.4 32.1)">100nF,50V</text>
<text x="191.1" y="32.5">J2</text>
<text x="195" y="32.5">CON2</text>
<text x="121.7" y="38.3">10K POT</text>
<text x="135.1" y="40.2">R4</text>
<text x="100.4" y="47.9">LCD 16*2</text>
<text x="135.1" y="44.1">10K</text>
<text x="160.3" y="46.1">L293D</text>
<text x="48.3" y="49.9">AT89S52</text>
<text x="158.3" y="65.4">U3</text>
<text x="162.1" y="65.4">LM78L05</text>
<text x="11.6" y="69.2">SW1</text>
<text x="25.1" y="69.2">10uF-63V</text>
<text x="11.6" y="75">Reset</text>
<text x="25.1" y="73.1">C4</text>
<text x="139" y="76.9">220uF,25V</text>
<text x="142.8" y="75">C5</text>
<text x="177.6" y="73.1">C6</text>
<text x="177.6" y="76.9">100nF, 50V</text>
<text x="25.1" y="80.8">R5</text>
<text x="36.7" y="80.8">11.0592MHz</text>
<text x="50.2" y="78.2">Y1</text>
<text x="25.1" y="84.7">10K</text>
<text x="42.5" y="86.5">C7</text>
<text x="59.9" y="86.5">C8</text>
<text x="42.5" y="90.4">22pF</text>
<text x="59.9" y="90.4">22pF</text>
<text x="88.8" y="96.2">R7</text>
<text x="92.7" y="96.2">1K</text>
<text x="103.3" y="98.1">Q1</text>
<text x="104.2" y="101.3">BC557</text>
<text x="141" y="96.2">R6</text>
<text x="141" y="100.1">10K</text>
<text x="127.4" y="105.8">SW2</text>
<text x="141" y="105.8">C9</text>
<text x="107.2" y="111.7">LS1</text>
<text x="127.4" y="111.7">Reset</text>
<text x="141" y="109.7">0.1uF</text>
<text x="108.1" y="114.7">BUZZER</text>
<text x="194.1" y="119.4">D1</text>
<text x="195" y="122.4">RED LED</text>
<text x="48.3" y="129">U4</text>
<text x="52.2" y="129">LM7805</text>
<text x="166" y="131">U5A</text>
<text x="185.3" y="127.1">R8</text>
<text x="185.3" y="129">10K</text>
<text x="193" y="131">R9</text>
<text x="17.4" y="134.8">D2</text>
<text x="21.3" y="134.8">DIODE</text>
<text x="117.8" y="134.3">J3</text>
<text x="139" y="136.7">VR1</text>
<text x="139" y="132.9">10K</text>
<text x="166" y="132.9">LM358</text>
<text x="193" y="132.9">2K2</text>
<text x="83.1" y="138.7">R10</text>
<text x="83.1" y="142.6">220E</text>
<text x="100.4" y="142.6">R11</text>
<text x="29" y="148.3">C13</text>
<text x="32.9" y="146.4">C10</text>
<text x="63.8" y="146.4">C11</text>
<text x="73.4" y="146.4">C12</text>
<text x="100.4" y="144.4">1K</text>
<text x="29" y="152.2">100uF-63V</text>
<text x="32.9" y="150.3">0.1uF</text>
<text x="63.8" y="150.3">0.1uF</text>
<text x="73.4" y="150.3">100uF-63V</text>
<text x="83.1" y="152.2">D3</text>
<text x="101.3" y="152.2">D4</text>
<text x="115.8" y="152.2">MQ3 SENSOR</text>
<text x="3.9" y="156">J4</text>
<text x="7.7" y="156">CON2</text>
<text x="83.1" y="156">LED</text>
<text x="100.4" y="156">LED</text>
<text x="162.1" y="163.7">U6</text>
<text x="166" y="163.7">LM7805</text>
<text x="156.2" y="173.4">C14</text>
<text x="187.1" y="173.4">C15</text>
<text x="154.4" y="175.3">100nF</text>
<text x="185.3" y="175.3">100nF</text>
</g>
<g font-size="1.8" fill="#004080">
<text x="58.8" y="29.8" transform="rotate(-90 58.8 29.8)">VCC</text>
<text x="62.9" y="29.8">P1.0</text>
<text x="62.9" y="27.9">P1.1</text>
<text x="39.5" y="33.7">P3.0/RXD</text>
<text x="39.5" y="35.6">P3.1/TXD</text>
<text x="51.1" y="32.5" transform="rotate(-90 51.1 32.5)">EA/VPP</text>
<text x="59" y="35.6">P0.5/AD5</text>
<text x="59" y="33.7">P0.6/AD6</text>
<text x="59" y="31.7">P0.7/AD7</text>
<text x="39.5" y="37.5">P3.2/INT0</text>
<text x="39.5" y="39.5">P3.3/INT1</text>
<text x="39.5" y="41.4">P3.4/T0</text>
<text x="59" y="41.4">P0.2/AD2</text>
<text x="59" y="39.5">P0.3/AD3</text>
<text x="59" y="37.5">P0.4/AD4</text>
<text x="155.4" y="39.5">1A</text>
<text x="155.4" y="41.4">2A</text>
<text x="161.1" y="38.4" transform="rotate(-90 161.1 38.4)">VCC1</text>
<text x="164.9" y="38.4" transform="rotate(-90 164.9 38.4)">VCC2</text>
<text x="166.8" y="39.5">1Y</text>
<text x="166.8" y="41.4">2Y</text>
<text x="39.5" y="43.3">P3.5/T1</text>
<text x="39.5" y="45.3">P3.6/WR</text>
<text x="39.5" y="47.2">P3.7/RD</text>
<text x="59" y="45.3">P0.0/AD0</text>
<text x="59" y="43.3">P0.1/AD1</text>
<text x="155.4" y="43.3">3A</text>
<text x="155.4" y="45.3">4A</text>
<text x="166.8" y="43.3">3Y</text>
<text x="166.8" y="45.3">4Y</text>
<text x="39.5" y="53">P1.4</text>
<text x="59.3" y="53">P2.7/A15</text>
<text x="62.9" y="51.1">P1.2</text>
<text x="62.9" y="49.1">P1.3</text>
<text x="155.4" y="49.1">1/2EN</text>
<text x="155.4" y="51.1">3/4EN</text>
<text x="163" y="53.2" transform="rotate(-90 163 53.2)">GND</text>
<text x="164.9" y="53.2" transform="rotate(-90 164.9 53.2)">GND</text>
<text x="166.9" y="53.2" transform="rotate(-90 166.9 53.2)">GND</text>
<text x="168.8" y="53.2" transform="rotate(-90 168.8 53.2)">GND</text>
<text x="39.5" y="54.9">P1.5</text>
<text x="39.5" y="56.8">P1.6</text>
<text x="39.5" y="58.8">P1.7</text>
<text x="59.3" y="58.8">P2.4/A12</text>
<text x="59.3" y="56.8">P2.5/A13</text>
<text x="59.3" y="54.9">P2.6/A14</text>
<text x="39.5" y="64.6">ALE/PROG</text>
<text x="59.3" y="62.7">P2.2/A10</text>
<text x="59.3" y="60.7">P2.3/A11</text>
<text x="60.3" y="64.6">P2.1/A9</text>
<text x="39.5" y="70.4">RST</text>
<text x="39.5" y="66.5">PSEN</text>
<text x="49.1" y="70.5" transform="rotate(-90 49.1 70.5)">XTAL1</text>
<text x="56.8" y="70.5" transform="rotate(-90 56.8 70.5)">XTAL2</text>
<text x="60.3" y="66.5">P2.0/A8</text>
<text x="60.7" y="70.5" transform="rotate(-90 60.7 70.5)">GND</text>
<text x="157.3" y="70.4">VIN</text>
<text x="164.3" y="70.4">VOUT</text>
<text x="163" y="72.5" transform="rotate(-90 163 72.5)">GND</text>
<text x="47.2" y="132.2">VIN</text>
<text x="53" y="134.2" transform="rotate(-90 53 134.2)">GND</text>
<text x="54.3" y="132.2">VOUT</text>
<text x="161.2" y="166.9">VIN</text>
<text x="168.1" y="166.9">VOUT</text>
<text x="166.9" y="169" transform="rotate(-90 166.9 169)">GND</text>
</g>
<g font-size="1.8" fill="#f00">
<text x="73.4" y="28.6">P1_0</text>
<text x="73.4" y="38.1">P0_3</text>
<text x="73.4" y="40.2">P0_2</text>
<text x="86.9" y="40">P2_3</text>
<text x="86.9" y="38.1">P2_2</text>
<text x="142.8" y="40">P0_3</text>
<text x="142.8" y="38.1">P0_2</text>
<text x="73.4" y="44.1">P0_0</text>
<text x="73.4" y="42.2">P0_1</text>
<text x="75.3" y="51.6">P2_7</text>
<text x="75.3" y="53.6">P2_6</text>
<text x="86.9" y="53.6">P2_5</text>
<text x="86.9" y="51.6">P2_4</text>
<text x="29" y="57.6">P1_7</text>
<text x="75.3" y="59.4">P2_3</text>
<text x="75.3" y="57.4">P2_4</text>
<text x="75.3" y="55.5">P2_5</text>
<text x="86.9" y="55.5">P2_6</text>
<text x="86.9" y="57.4">P2_7</text>
<text x="75.3" y="61.3">P2_2</text>
<text x="81.1" y="98">P0_1</text>
<text x="144.8" y="101.9">P1_7</text>
<text x="133.2" y="142.3">ANA_O/P</text>
<text x="195" y="140.5">P1_0</text>
<text x="90.8" y="161.6">P0_0</text>
</g>
<g font-size="1.8" fill="#00f">
<text x="168.3" y="143.3">-</text>
<text x="168.3" y="139.4">+</text>
</g>
<g font-size="1.4">
<text x="22.8" y="1.5">5</text>
<text x="64.4" y="1.5">4</text>
<text x="106.1" y="1.5">3</text>
<text x="147.8" y="1.5">2</text>
<text x="189.5" y="1.5">1</text>
<text x=".5" y="26.1">D</text>
<text x="210.9" y="26.1">D</text>
<text x=".5" y="71.9">C</text>
<text x="210.9" y="71.9">C</text>
<text x=".5" y="117.8">B</text>
<text x="210.9" y="117.8">B</text>
<text x=".5" y="163.6">A</text>
<text x="210.9" y="163.6">A</text>
<text x="22.8" y="186.9">5</text>
<text x="64.4" y="186.9">4</text>
<text x="106.1" y="186.9">3</text>
<text x="147.8" y="186.9">2</text>
<text x="189.5" y="186.9">1</text>
</g>
</svg>
